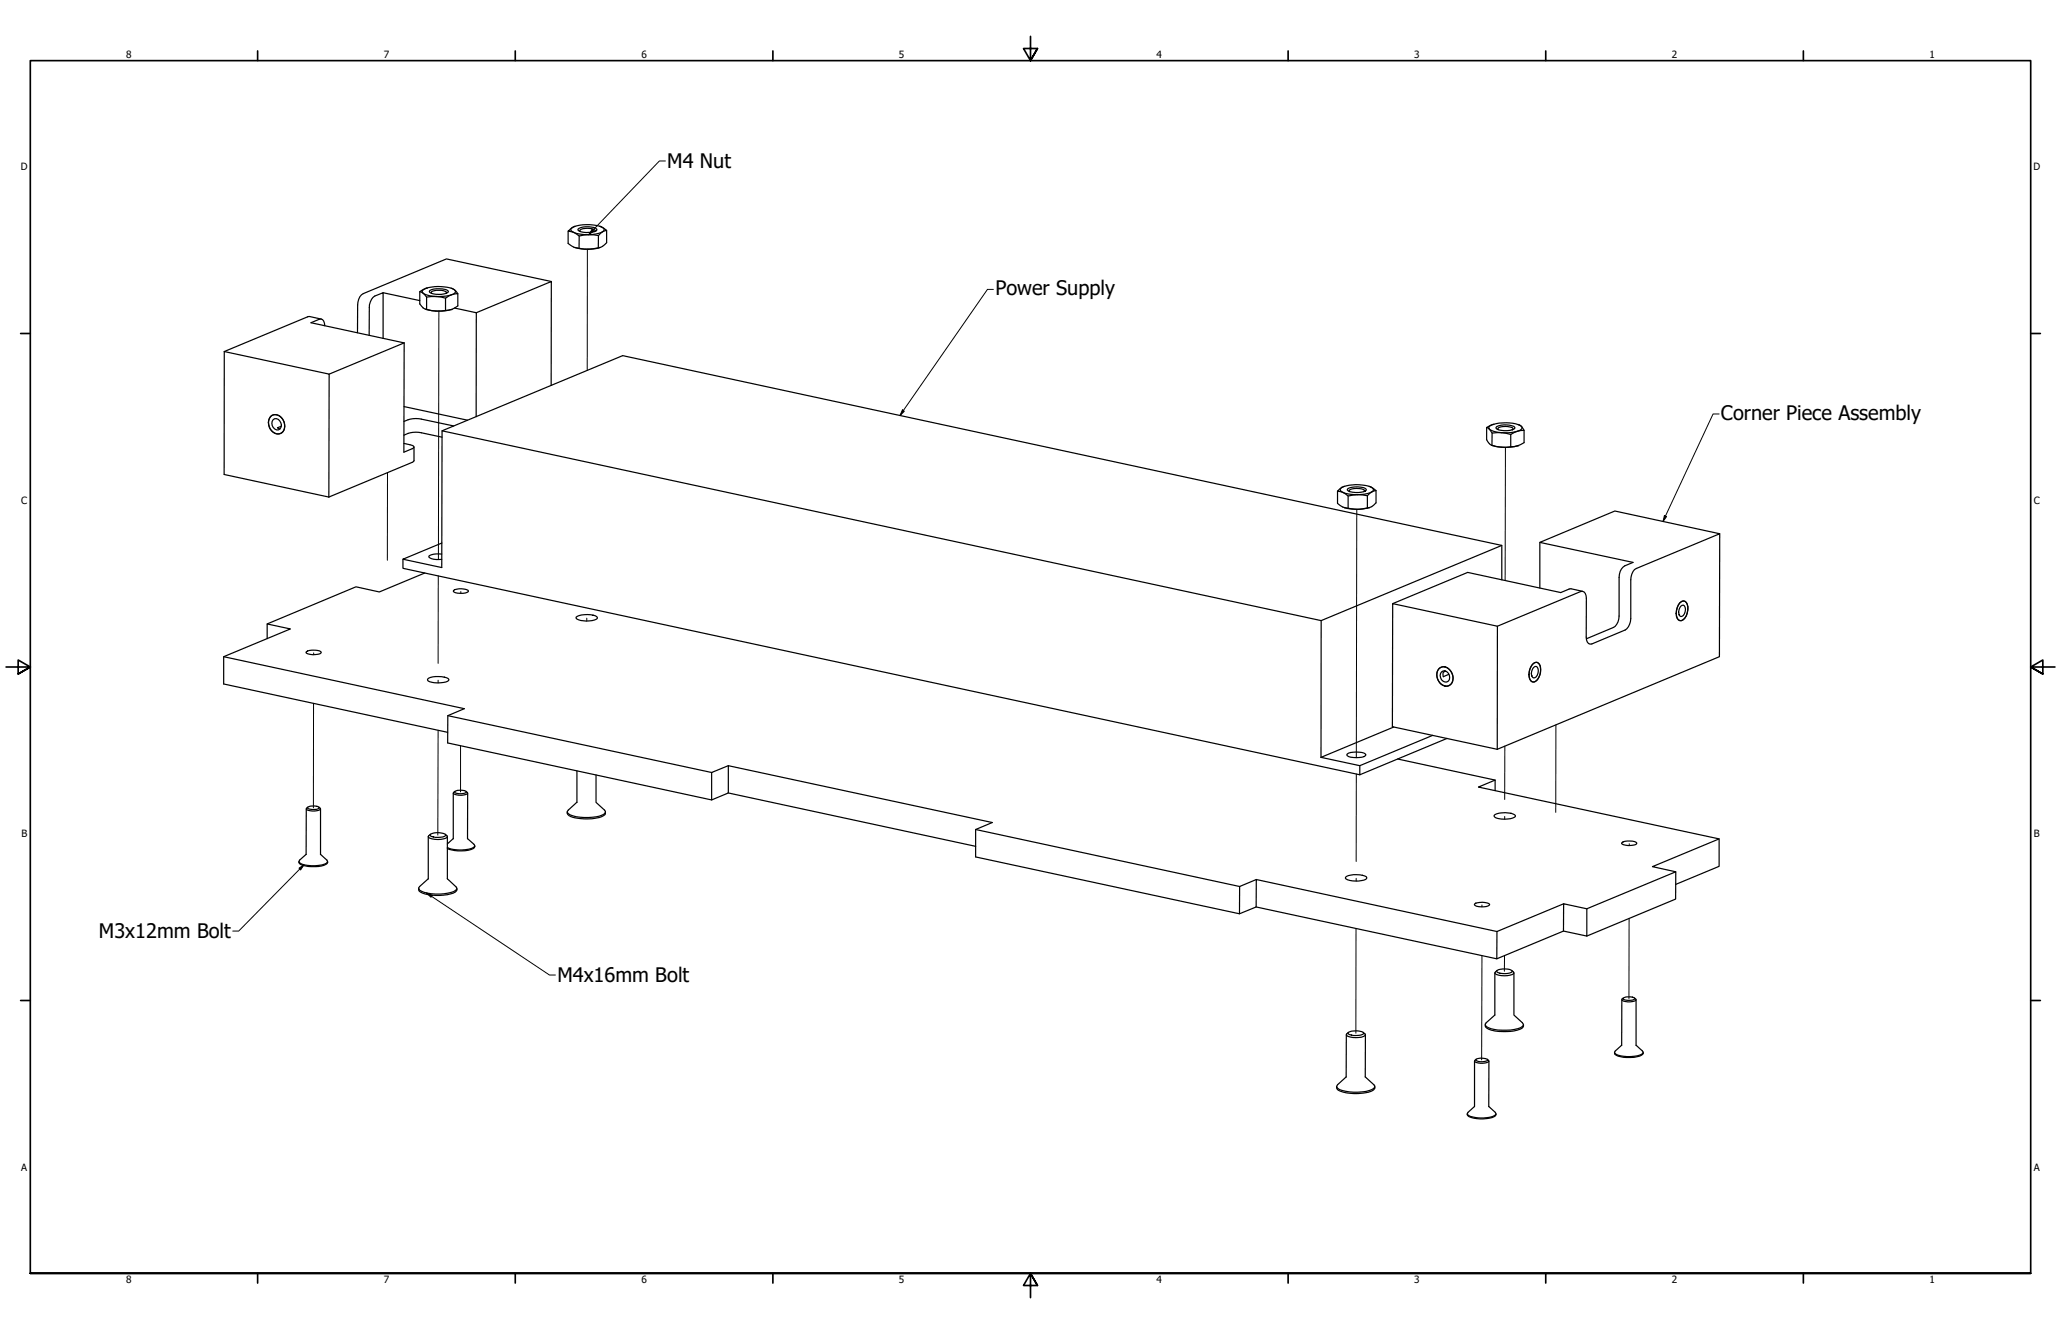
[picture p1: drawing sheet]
<svg xmlns="http://www.w3.org/2000/svg" width="864mm" height="559mm" viewBox="0 0 864 559" stroke-linecap="round" stroke-linejoin="round" font-family="sans-serif">
<!-- layer: Tweak Trail (ANSI) -->
<g fill="none" stroke="#000" stroke-width=".42">
<path d="M246.1 104.4v50.7M183.9 130.3l-.2 104.1M162.4 198l-.1 36.7M630.8 187.4l-.1 55.7M568.5 213.4l-.2 104M183.6 241.2v36.7M193.1 247.8v.7M245.9 259v1.2M131.4 273.5v.8M131.4 294.6l-.1 43.8M183.6 284.9v1.2M183.6 305.9l-.1 43.9"/>
<path d="M193 312.4v19.3M630.6 312.5l-.1 22.4M652 303.7l-.1 36.6M568.3 324.2v36.7M630.5 342v1.2M682.7 353.4v.8M568.3 367.9v1.2M621 379.1v.8M568.2 388.9l-.1 43.9M682.6 384.7v33.6M621 400.3l-.2 43.7M630.4 400.3v6.5"/>
</g>
<!-- layer: Visible (ANSI) -->
<g fill="none" stroke="#000" stroke-width=".51">
<path d="M239.3 95.7a16 16 0 0 1 13.3-.3l.6 .9a5.8 5.8 0 0 1-5 1.9 12.8 12.8 0 0 1-8.9-1.6zM241 94.8l-1.2 .5-1.7 1.5a6.9 6.9 0 0 1 4.6 2.1l4-.6M242.2 96a7.9 7.9 0 0 1 7.9 0v.3a8.2 8.2 0 0 1-7.9 .1zM242.7 98.9l-.1 5.1M243.1 97l-.2-.3a4.1 4.1 0 0 1 4.3-1 1.92 1.92 0 0 1 2.2 1l-.3 .3M250.8 98.7l-.1 5.1M251.3 94.8l2.9 1.7a4.9 4.9 0 0 0-3.4 2.2l-4.1-.4M254.2 96.5v5.2a6.8 6.8 0 0 1-5.6 2.5 16.2 16.2 0 0 1-9.3-1.3l-1.2-.9v-5.2M231 117.9l-43.9-9.4-34.9 14.5a4.9 4.9 0 0 0-2.3 4.8l-.1 11.6M240.9 103.7h.1M251.5 103.6a18.8 18.8 0 0 1-10.5 .1M134.6 133.7l-4.9-1.1-.8 .1-34.9 14.6"/>
<path d="M136.1 136.5a2.18 2.18 0 0 0-2.3-2.8l-3.5 1.5 39.1 8.4M160.5 122.6l15.4 3.3M175.9 122.2v5.1a5.4 5.4 0 0 0 4.9 2.8l3.9 .2a11.8 11.8 0 0 0 7.1-2.2v-5.1M177.2 121.5a15.8 15.8 0 0 1 13.2-.1l.5 .9a6.6 6.6 0 0 1-5.3 1.8 11.3 11.3 0 0 1-8.6-1.7zM178.3 129.5a19 19 0 0 0 10.7 .2M178.7 120.7l-2.8 1.5a4.7 4.7 0 0 1 2.9 2.3l4-.3M178.8 124.5v5.1M180.1 121.7a9.5 9.5 0 0 1 7.7 .2l.1 .3a7.8 7.8 0 0 1-7.9 .2zM180.9 122.9l-.2-.3a4.5 4.5 0 0 1 4.2-1 2.45 2.45 0 0 1 2.2 1l-.2 .3M186.7 124.9v5.1M189 120.7l1.4 .7 1.4 1.6a8.3 8.3 0 0 0-5.1 1.9l-3.9-.7M190.4 129l9.2 2"/>
<path d="M94 147.3l43.9 9.4-.1 51.5M94 147.3l-.1 51.5 43.9 9.4M154.7 140.5v-11.7a5.9 5.9 0 0 1 2.3-4.8l3.5-1.4v19.1M169.4 143.6l-.2 45.8 3.5-1.4 .8-.7-.8-.7-3.5-.9M169.4 143.6l-31.5 13.1M113.4 174.4a3.4 3.4 0 0 1 5.3 1.7 3.8 3.8 0 0 1-1.5 5.6 4.5 4.5 0 0 1-4.3-2.4 4.5 4.5 0 0 1 .5-4.9zM113.8 174.1a3.9 3.9 0 0 1 5.5 3.8 3 3 0 0 1-1.7 3.6 3 3 0 0 1-3.8-1.1 4.4 4.4 0 0 1 0-6.3zM114.5 175.8a2.39 2.39 0 0 1 2.8 .4 2.39 2.39 0 0 1 .4 2.8 1.94 1.94 0 0 1-2.1 1 1.94 1.94 0 0 1-1.6-1.8v-1.7zM117.9 178.6l-1.6 .6 1 .4M169.3 176.5l2.6-.9 3.6-.2 14.6 3M169.3 170.3l26.6 5.7M230.9 161.5l.1-43.6-31.4 13.1-.1 43.6"/>
<path d="M622.9 179.1v5.1a4.6 4.6 0 0 0 4.3 2.9 20.3 20.3 0 0 0 8.6-.3M624.2 178.5a15.9 15.9 0 0 1 13.3 .1l.3 .5a1.98 1.98 0 0 1-2 1.6 16.4 16.4 0 0 1-11.7-.9l-.3-.5zM625.6 177.8l-2.7 1.3a4 4 0 0 1 2.3 2.3l3.9-.2M626.9 179a7.9 7.9 0 0 1 7.8 0v.4a7.9 7.9 0 0 1-7.8 0zM627.8 180l-.2-.3a4.1 4.1 0 0 1 4.2-1 1.95 1.95 0 0 1 2.2 1l-.2 .3M636 177.8l1.5 .8 1.1 1.7a9.6 9.6 0 0 0-5.6 1.7l-3.9-.8M169.2 182.3a10.5 10.5 0 0 1 7.4-1l8.6 1.8M173.5 187.3l-.2 6.1-35.5 14.8M185.2 180.5l368.4 79.5M625 186.5a19.2 19.2 0 0 0 10.8 .3M625.2 181.4v5.2M633 182v5.1"/>
<path d="M638.6 180.3v5.1l-2.8 1.4M561.8 204.6a15.4 15.4 0 0 1 13.3-.2l.4 .8a6 6 0 0 1-5.1 1.9 12 12 0 0 1-8.7-1.6zM563.3 212.6a18.8 18.8 0 0 0 10.6 0M563.4 203.7l-1.1 .5-1.8 1.5a6.6 6.6 0 0 1 4.4 2.1l4.1-.6M564.6 204.9a8.4 8.4 0 0 1 7.9 0v.4a8.1 8.1 0 0 1-7.9 0zM564.9 207.8v5.1M565.5 205.9l-.2-.3a6.1 6.1 0 0 1 6.4-.3l-.2 .6M573 207.6v5.2M573.7 203.7l.1 .1M573.8 203.8l2.8 1.7a5.4 5.4 0 0 0-3.6 2.1l-4-.4M576.6 205.5v5.1a6.6 6.6 0 0 1-5.7 2.6h-3.9a10 10 0 0 1-6.5-2.3v-5.2M168.8 234.3v3.8l401 86.4"/>
<path d="M185.1 232.1l-3.4 .1-2 .8a1.76 1.76 0 0 0 2 1.3h3.4M185.2 227.5l-16.4 6.8 16.3 3.4 .1-57.2 75.7-31.5 368.4 79.5v14.4M629.3 228.5l-75.7 31.5-.1 57.2M645.2 227.2v19.1M720.6 223.6l-.1 51.5-93.1 38.8M178 240l-19.1 8-9.7-2.2-37.2 15.6v6.1M190.1 247.3a6.4 6.4 0 0 1 6.2 .2 4.3 4.3 0 0 1-4.6 1l-1.5-.5zM241.4 258.5a10 10 0 0 1 8.7-.2l.2 .4a2 2 0 0 1-2.2 1.3h-3.8a3.9 3.9 0 0 1-2.9-1.1zM583.6 252.9l43.8 9.4v51.6l-44-9.5zM663.2 247.7l-5.3-1.1-3.9 1.6-39-8.4-31.4 13.1M703.5 257.4h.3l-.2 .2M703.9 252.5l.8-.5a1.59 1.59 0 0 1 2.3 1.2 6.1 6.1 0 0 1-2.4 6.8 1.83 1.83 0 0 1-2.1-2 6.9 6.9 0 0 1 1.4-5.5z"/>
<path d="M703.9 252.5a1.71 1.71 0 0 1 1.8-.7 1.71 1.71 0 0 1 1.3 1.4 6.1 6.1 0 0 1-2.4 6.8 2.21 2.21 0 0 1-2.2-3.1 7.4 7.4 0 0 1 1.5-4.4zM704.3 253.9l1.1-.4a2.89 2.89 0 0 1-1.1 4.8 3 3 0 0 1 0-4.4zM93.7 275.1l100.9 21.8-7 2.9v11.4l110.6 23.9v-11.5l7-2.9M112 261.4l9.7 2.1-28 11.6v11.4l93.9 20.3M128.3 273a6.5 6.5 0 0 1 6.3 .2 5.1 5.1 0 0 1-5.4 .7l-1-.5zM603.1 279.9a3.5 3.5 0 0 1 5.3 2.1 3.4 3.4 0 0 1 .2 3.6 3.4 3.4 0 0 1-3.1 1.8 4.8 4.8 0 0 1-2.4-7.5zM627.4 262.3l35-14.5a1.74 1.74 0 0 1 2.2 1.7l.1 17.4a2.28 2.28 0 0 0 2.3 2.8l14-5.8a5.6 5.6 0 0 0 2.3-4.8v-16.2a5.5 5.5 0 0 1 2.4-4.8l34.9-14.5-43.9-9.5-31.5 13.1 39.1 8.4-3.5 1.4a5.2 5.2 0 0 0-2.4 4.9v16.2a5.5 5.5 0 0 1-2.3 4.7l-11.4 4.8M641.9 278.6a1.84 1.84 0 0 1 2.2-1.2 1.84 1.84 0 0 1 1.4 2 6.3 6.3 0 0 1-2.2 6.1 1.66 1.66 0 0 1-2.4-1.3 7 7 0 0 1 1-5.6zM642.2 278.2a1.71 1.71 0 0 1 1.8-.7 1.71 1.71 0 0 1 1.4 1.4 6.1 6.1 0 0 1-2.5 6.8 1.91 1.91 0 0 1-2.1-2 6.8 6.8 0 0 1 1.4-5.5zM642.6 279.7l1.1-.6a2.91 2.91 0 0 1-1.1 4.9 3 3 0 0 1 0-4.3zM179.2 284.5a9.2 9.2 0 0 1 8.9 .1 2.02 2.02 0 0 1-2.3 1.3l-3.7 .1a3.6 3.6 0 0 1-3-1.1zM187.6 299.8l110.6 23.8"/>
<path d="M602.8 280.3a3.2 3.2 0 0 1 5.3 1.1 3.8 3.8 0 0 1-2.1 6.1 4.7 4.7 0 0 1-3.2-7.2zM604.1 281.4a2.39 2.39 0 0 1 3.1 1.1 2.39 2.39 0 0 1-1 3.2 2.57 2.57 0 0 1-2.5-1.4 2.57 2.57 0 0 1 .4-2.9zM605.8 281.1l-1 .5v1.9l2.3-1.1M641.8 283.1h.2l-.1 .2M564.5 315.8a9.2 9.2 0 0 1 7.6 0l.2 .4a5.2 5.2 0 0 1-5.2 1.1 2.83 2.83 0 0 1-2.8-1.1zM584 304.5l-30.5 12.7M585.7 317.9l40.8 8.9M600.3 308l-30.5 12.7-16.3-3.5M606.4 309.3l-36.6 15.2v-3.8M128.3 338.8v19.1M128.8 338.2l1.2-.5 1.9-.1 1.9 .7a4.4 4.4 0 0 1-5 .2zM128.9 338.1l-.6 .7a5.3 5.3 0 0 0 6 0l-.6-.7"/>
<path d="M134.3 338.8v19.1M189.9 332.2v19.1M190.5 331.6l1.1-.5 1.9-.1 2 .7a4.4 4.4 0 0 1-5 .2zM190.6 331.5l-.7 .7a5.5 5.5 0 0 0 6.1 0l-.7-.7M196 332.2l-.1 19.1M241.7 322.9v13.1l-4 3.9a2.29 2.29 0 0 0 2.4 1.9 20.2 20.2 0 0 0 13.1-.9l.5-1-4-3.8v-11.5M298.2 335.1l7-2.9v-11.5l110.6 23.9-7 2.9v11.5l110.6 23.8v-11.5l7-2.9M305.2 332.2l103.6 22.3M626.5 331.2v-4.4l-7 2.9 100.8 21.7v11.5l-18.1 7.6M128.3 357.9l-3 2.8a2.43 2.43 0 0 0 2.4 1.6 12.8 12.8 0 0 0 9.5-1.1l-.2-.9-2.7-2.4M179.5 350.5v17.7M180.3 349.5l-.8 1a6.4 6.4 0 0 0 6.3 .9l1.5-.6 .2-.3-.9-1"/>
<path d="M180.4 349.4a6.9 6.9 0 0 1 6.4 .3 1.74 1.74 0 0 1-2.1 1l-2.2 .1a2.38 2.38 0 0 1-2.4-1zM187.5 350.5v17.7M189.9 351.3l-2.4 2.2M195.9 351.3l3 2.8a2.25 2.25 0 0 1-2.5 1.6l-4.2 .3-2.8-.3-1.9-.7M198.9 354.3v.3a6 6 0 0 1-5.4 1.8l-2.9-.1-3.1-.9M237.7 340a1.81 1.81 0 0 0 1.5 2.1 20.5 20.5 0 0 0 13.8-.5l.6-.4 .1-1.1M408.8 347.5l110.6 23.8M626.1 341.5a9 9 0 0 1 8.9 .2 2.2 2.2 0 0 1-2.2 1.3l-3.8 .1a2.48 2.48 0 0 1-2.9-1.6zM679.6 353a6.5 6.5 0 0 1 6.3 .2 5.1 5.1 0 0 1-5.5 .7l-1-.6zM720.3 351.4l-27.9 11.6 9.8 2.2-.1 11.4-37.2 15.5M125.3 360.9v.4a5.4 5.4 0 0 0 5.3 1.7l4.1-.2a2.52 2.52 0 0 0 2.6-1.9M175.5 372.1v.6a2.85 2.85 0 0 0 2.6 1.8 20.6 20.6 0 0 0 12.7-.8l.5-.5 .2-1"/>
<path d="M179.5 368.1l-4 3.8a2.26 2.26 0 0 0 2.3 1.9 19.6 19.6 0 0 0 13.1-.9l.5-1-3.9-3.8M563.8 367.5a9.6 9.6 0 0 1 8.7-.3l.2 .4a1.85 1.85 0 0 1-2.2 1.3l-3.8 .1a3.9 3.9 0 0 1-2.9-1.1zM617.9 378.7a6.6 6.6 0 0 1 6.3 .1 4.5 4.5 0 0 1-4.6 1l-1.6-.5zM655.2 378.6l-27.9 11.6-.1 11.4-100.8-21.7M702.2 365.2l-37.3 15.5v11.4l-9.8-2.1M519.4 382.8l7-2.9v-11.5l100.9 21.8M664.9 380.7l-9.7-2.1-.1 11.4-27.9 11.6M626.4 407.5v17.7l-4 3.7a2.26 2.26 0 0 0 2.3 2 20.7 20.7 0 0 0 13.2-.9l.4-.5-.4-1.1-3.5-3.2v-17.7M627.3 406.5l-.9 1a6.4 6.4 0 0 0 6.3 1l1.5-.6 .2-.4-.9-.9M627.3 406.5a6.9 6.9 0 0 1 6.4 .3 4 4 0 0 1-4.2 1 2.33 2.33 0 0 1-2.4-1zM679.6 418.8l-.1 19-3 2.9a2.44 2.44 0 0 0 2.5 1.6 12.7 12.7 0 0 0 9.4-1.2l.1-.4-.3-.5-2.7-2.4v-19M680.1 418.1l-.5 .7a5.3 5.3 0 0 0 5.9 0l-.6-.7"/>
<path d="M680.1 418.1l1.1-.5h1.9l1.9 .6a4.4 4.4 0 0 1-4.9 .2zM564.1 433.5v17.7M565 432.5l-.9 1a5.9 5.9 0 0 0 5.2 1.1 3 3 0 0 0 2.8-1.1l-.9-1M565 432.4a6.9 6.9 0 0 1 6.4 .3 1.71 1.71 0 0 1-2.1 1l-2.1 .1a2.18 2.18 0 0 1-2.4-1zM572.1 433.5v17.7M622.4 429.2a1.72 1.72 0 0 0 1.5 2 21.1 21.1 0 0 0 13.8-.4l.5-.5 .2-1.1M560.1 455.1a1.72 1.72 0 0 0 1.5 2 20.1 20.1 0 0 0 13.8-.4l.5-.5 .2-1M564.1 451.1l-4 3.8a2.29 2.29 0 0 0 2.4 1.9 19.7 19.7 0 0 0 13.1-.9l.5-1-4-3.8M617.9 444.5v19M618.4 443.8l2.1-.6 1.8 .2 1 .5a1.7 1.7 0 0 1-2 .9l-1.9-.2-1-.5zM618.5 443.7l-.6 .8a5.4 5.4 0 0 0 6 0l-.6-.8M623.9 444.5l-.1 19"/>
<path d="M676.5 440.8v.4a2.87 2.87 0 0 0 2.6 1.5 12.5 12.5 0 0 0 9.2-1.1l.2-.8M614.8 466.5v.4a6.1 6.1 0 0 0 5.3 1.8l4.1-.3a2.41 2.41 0 0 0 2.6-1.9M617.9 463.5l-3 2.9a2.14 2.14 0 0 0 2.4 1.5 12.5 12.5 0 0 0 9.4-1l-.1-.9-2.8-2.5"/>
</g>
<g fill="#000">
<circle cx="178.7" cy="120.7" r=".25"/>
<circle cx="189" cy="129.7" r=".25"/>
<circle cx="625.6" cy="177.8" r=".25"/>
<circle cx="636" cy="186.8" r=".25"/>
</g>
<!-- layer: Border (ANSI) -->
<g fill="none" stroke="#000" stroke-width=".7">
<path d="M431.8 15.2v10.2l-2.9-5.1h5.8l-2.9 5.1 2.9-5.1M107.9 21.3v4.1M215.9 21.3v4.1M323.8 21.3v4.1M539.8 21.3v4.1M647.7 21.3v4.1M755.6 21.3v4.1M8.6 139.7h4.1M850.9 139.7h4.1M2.5 279.4h10.2l-5.1-2.9v5.8l5.1-2.9-5.1 2.9M861.1 279.4h-10.2l5.1-2.9v5.8l-5.1-2.9 5.1 2.9M8.6 419.1h4.1"/>
<path d="M850.9 419.1h4.1M12.7 533.4v-508h838.2v508h-838.2h838.2M107.9 533.4v4.1M215.9 533.4v4.1M323.8 533.4v4.1M434.7 538.5l-2.9-5.1 2.9 5.1h-5.8l2.9-5.1v10.2M539.8 533.4v4.1M647.7 533.4v4.1M755.6 533.4v4.1"/>
</g>
<!-- layer: Symbol (ANSI) -->
<path d="M278.8 67.4h-2.5l-29.6 30.9M248.1 96.1l.7 .7-2.1 1.5zM416.2 121.2h-2.4l-36.7 52.9M378.1 171.7l.8 .6-1.8 1.8zM720.3 173.4h-2.5l-21 45M697.4 216l.9 .4-1.5 2zM125.3 363.7l2.1-1.4-1.4 2.1zM127.4 362.3l-27.4 27.7h-2.5M178.8 374.1l2.3 .9-.5 .9zM178.8 374.1l51.5 34.3h2.4" fill="none" stroke="#000" stroke-width=".42"/>
<g fill="#000">
<path d="M248.1 96.1l.7 .7-2.1 1.5z" fill-rule="evenodd"/>
<path d="M378.1 171.7l.8 .6-1.8 1.8z" fill-rule="evenodd"/>
<path d="M697.4 216l.9 .4-1.5 2z" fill-rule="evenodd"/>
<path d="M125.3 363.7l2.1-1.4-1.4 2.1z" fill-rule="evenodd"/>
<path d="M178.8 374.1l2.3 .9-.5 .9z" fill-rule="evenodd"/>
</g>
<g font-size="8.4">
<text x="279.6" y="70.4">M4 Nut</text>
<text x="417.1" y="123.6">Power Supply</text>
<text x="721.1" y="175.8">Corner Piece Assembly</text>
<text x="41.5" y="393.1">M3x12mm Bolt</text>
<text x="233.6" y="411.5">M4x16mm Bolt</text>
</g>
<g font-size="4.2">
<text x="52.8" y="24.4">8</text>
<text x="160.8" y="24.4">7</text>
<text x="268.7" y="24.4">6</text>
<text x="376.7" y="24.4">5</text>
<text x="484.6" y="24.4">4</text>
<text x="592.6" y="24.4">3</text>
<text x="700.5" y="24.4">2</text>
<text x="808.5" y="24.4">1</text>
<text x="8.8" y="71.4">D</text>
<text x="852" y="71.4">D</text>
<text x="8.9" y="211.1">C</text>
<text x="852.2" y="211.1">C</text>
<text x="9" y="350.8">B</text>
<text x="852.2" y="350.8">B</text>
<text x="8.9" y="490.5">A</text>
<text x="852.2" y="490.5">A</text>
<text x="52.8" y="537.5">8</text>
<text x="160.8" y="537.5">7</text>
<text x="268.7" y="537.5">6</text>
<text x="376.7" y="537.5">5</text>
<text x="484.6" y="537.5">4</text>
<text x="592.6" y="537.5">3</text>
<text x="700.5" y="537.5">2</text>
<text x="808.5" y="537.5">1</text>
</g>
</svg>
